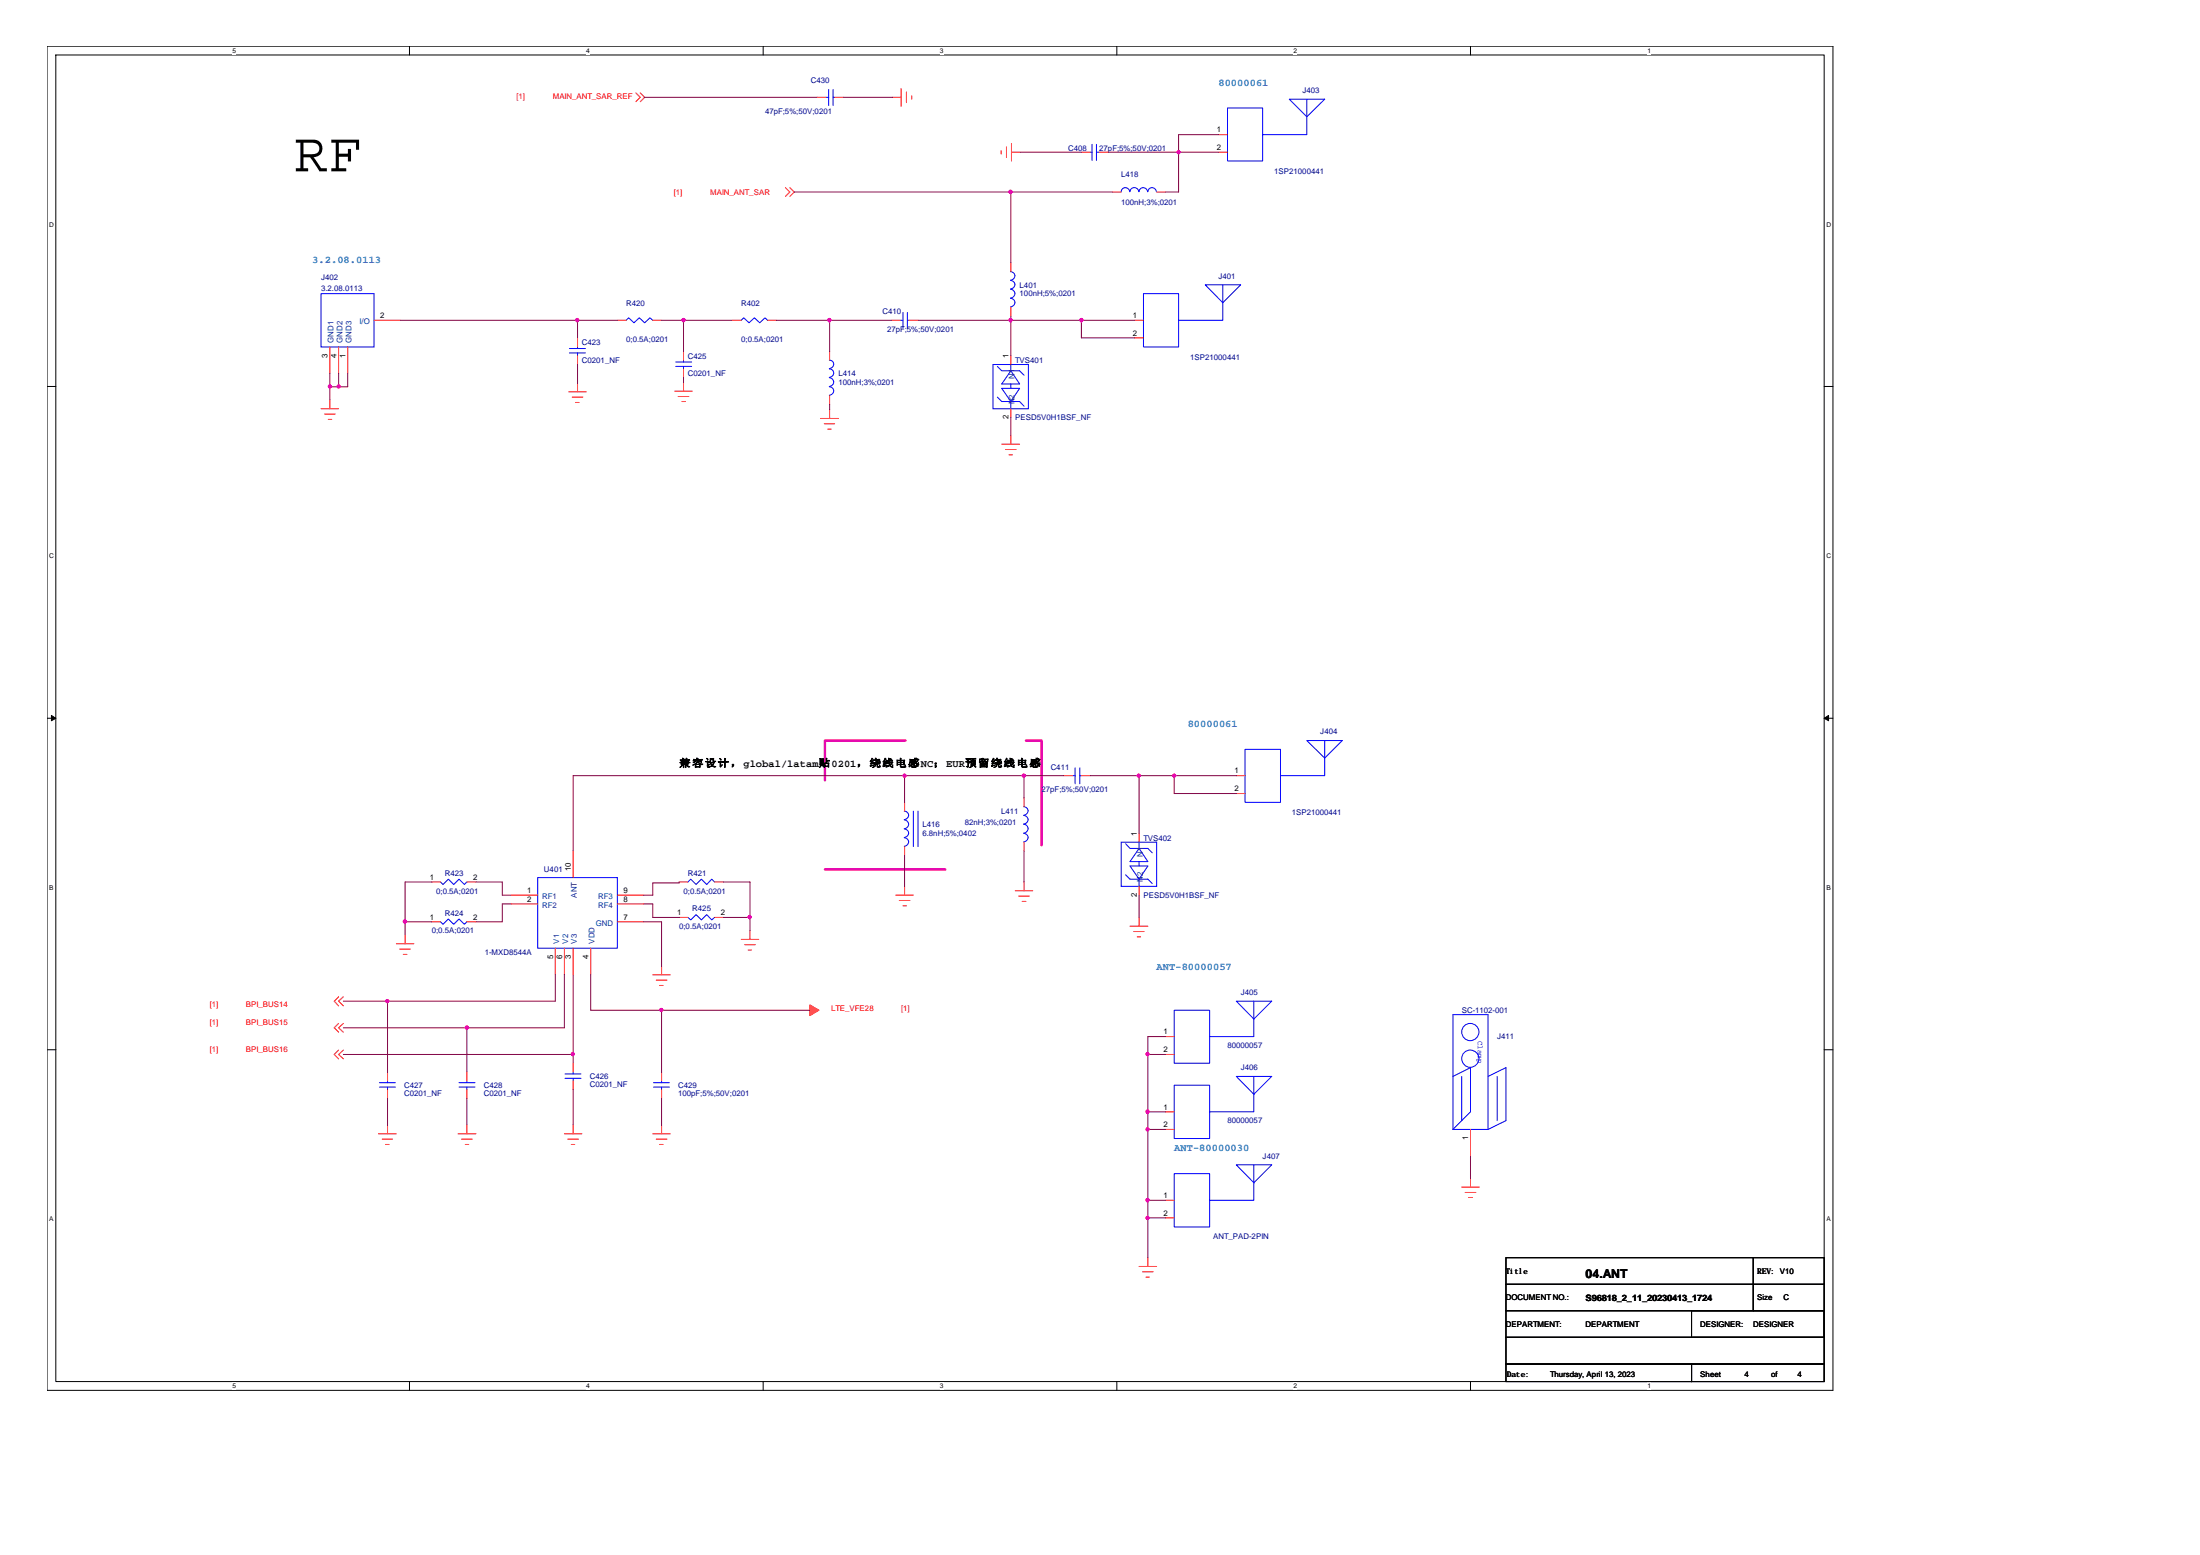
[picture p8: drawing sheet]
<svg xmlns="http://www.w3.org/2000/svg" width="297mm" height="210mm" viewBox="0 0 297 210" stroke-linecap="round" stroke-linejoin="round" font-family="sans-serif">
<path d="M6.3 6.2h241.2v181.5h-241.2zM7.5 7.4h238.8v179.1h-238.8z" fill="none" stroke="#000" stroke-width=".14"/>
<g fill="#fff">
<path d="M31.4 6.4h.5v1h-.5z"/>
<path d="M31.4 186.6h.5v1h-.5z"/>
</g>
<path d="M55.3 6.2v1.2M55.3 186.5v1.2" fill="none" stroke="#000" stroke-width=".14"/>
<g fill="#fff">
<path d="M79.2 6.4h.4v1h-.4z"/>
<path d="M79.2 186.6h.4v1h-.4z"/>
</g>
<path d="M103 6.2v1.2M103 186.5v1.2" fill="none" stroke="#000" stroke-width=".14"/>
<g fill="#fff">
<path d="M126.9 6.4h.5v1h-.5z"/>
<path d="M126.9 186.6h.5v1h-.5z"/>
</g>
<path d="M150.8 6.2v1.2M150.8 186.5v1.2" fill="none" stroke="#000" stroke-width=".14"/>
<g fill="#fff">
<path d="M174.7 6.4h.4v1h-.4z"/>
<path d="M174.7 186.6h.4v1h-.4z"/>
</g>
<path d="M198.5 6.2v1.2M198.5 186.5v1.2" fill="none" stroke="#000" stroke-width=".14"/>
<g fill="#fff">
<path d="M222.4 6.4h.5v1h-.5z"/>
<path d="M222.4 186.6h.5v1h-.5z"/>
<path d="M6.6 29.8h.6v1h-.6z"/>
<path d="M246.6 29.8h.6v1h-.6z"/>
<path d="M6.6 74.5h.6v1h-.6z"/>
<path d="M246.6 74.5h.6v1h-.6z"/>
</g>
<path d="M6.4 52.2h1.1M246.3 52.2h1.2" fill="none" stroke="#000" stroke-width=".14"/>
<g fill="#fff">
<path d="M6.6 119.3h.6v1h-.6z"/>
<path d="M246.6 119.3h.5v1h-.5z"/>
</g>
<path d="M6.4 97h1.1M246.3 97h1.2" fill="none" stroke="#000" stroke-width=".14"/>
<path d="M6.9 96.6l.6 .4-.6 .3zM246.3 97l.6-.4v.7z" fill="#000" stroke="#000" stroke-width=".14"/>
<g fill="#fff">
<path d="M6.6 164.1h.6v1h-.6z"/>
<path d="M246.6 164.1h.5v1h-.5z"/>
</g>
<path d="M6.4 141.7h1.1M246.3 141.7h1.2M203.3 169.8h33.4v3.6h-33.4zM203.3 173.4h33.4v3.5h-33.4zM203.3 176.9h43v3.6h-43zM228.4 176.9h17.9v3.6h-17.9zM236.7 169.8h9.6v3.6h-9.6zM236.7 173.4h9.6v3.5h-9.6zM203.3 184.1h25.1v2.4h-25.1zM203.3 180.5h43v3.6h-43zM228.4 184.1h17.9v2.4h-17.9z" fill="none" stroke="#000" stroke-width=".14"/>
<path d="M111.4 100h29.2v17.4h-29.2z" fill="none" stroke="#f0f" stroke-width=".34" stroke-dasharray="16.3 16.3"/>
<g fill="none" stroke="#f00" stroke-width=".14">
<path d="M85.9 12.5l.5 .6-.5 .6M86.4 12.5l.6 .6-.6 .6M110.3 13.1h1.2M112.7 13.1h1.2M120.5 13.1h1.2M121.7 12v2.4M122.4 12.4v1.5M123.1 12.9v.5M135.9 19.8v1.5M136.6 19.4v2.3M164.5 18.2h1.2M106 25.3l.6 .6-.6 .6"/>
<path d="M106.6 25.3l.6 .6-.6 .6M135.2 20.3v.5M136.5 35.5v1.2M136.6 20.5h1.2M146 20.5h1.2M148.4 20.5h1.2M150.2 25.9h1.2M156.2 25.9h1.2M164.5 20.5h1.2M43.3 55.2h2.4M43.8 55.9h1.5M44.3 56.6h.5"/>
<path d="M44.5 54v1.2M44.5 46.8v3.6M45.7 46.8v3.6M46.9 46.8v3.6M50.5 43.2h3.6M76.8 52.9h2.4M77.3 53.6h1.4M77.7 54.3h.5M78 51.7v1.2M78 45.6v1.2M78 48v1.2M83.4 43.2h1.1"/>
<path d="M88.1 43.2h1.2M91.1 52.8h2.4M91.6 53.5h1.4M92.1 54.2h.4M92.3 51.6v1.2M92.3 47.4v1.2M92.3 49.8v1.2M98.8 43.2h1.3M103.6 43.2h1.2M110.8 56.5h2.4M111.3 57.2h1.4M111.8 57.9h.4"/>
<path d="M112 55.3v1.2M112 47.4v1.2M112 53.4v1.2M120.4 43.2h1.1M122.7 43.2h1.3M135.3 60h2.4M136.5 58.8v1.2M136.5 41.5v1.1M136.5 48v1.2M136.5 55.2v1.2M153.2 43.2h1.2M153.2 45.6h1.2"/>
<path d="M135.8 60.7h1.4M136.2 61.4h.5M58.3 119.1h1.2M63 119.1h1.3M77.4 114.9v3.6M91.7 119.1h1.2M96.5 119.1h1.2M122.1 119.6v1.2M122.1 108.3v1.2M122.1 114.3v1.2M138.3 119.1v1.1M138.3 107.7v1.2"/>
<path d="M138.3 113.7v1.2M143.6 104.7h1.2M146 104.7h1.2M153.8 112.5v1.2M153.8 119.6v1.2M166.9 104.7h1.2M166.9 107.1h1.2M45.7 134.5l-.6 .6 .6 .7M45.7 138.1l-.6 .6 .6 .6M46.4 134.5l-.7 .6 .7 .7M46.4 138.1l-.7 .6 .7 .6M53.5 127.4h2.4"/>
<path d="M54 128.1h1.4M54.4 128.8h.5M54.7 126.2v1.2M58.3 124.4h1.2M63 124.4h1.3M69 120.8h3.6M69 122h3.6M75 128v3.6M76.2 128v3.6M77.4 128v3.6M79.8 128v3.6M83.4 124.4h3.5"/>
<path d="M83.4 122h3.5M83.4 120.8h3.5M88.1 131.6h2.4M88.6 132.3h1.4M89.1 133h.4M89.3 130.4v1.2M91.7 123.8h1.2M96.5 123.8h1.2M100.1 126.8h2.3M100.5 127.5h1.5M101 128.2h.5M101.3 125.6v1.2"/>
<path d="M120.9 120.8h2.4M121.4 121.6h1.5M121.9 122.3h.5M137.1 120.2h2.3M137.5 121h1.5M138 121.7h.5M152.6 125h2.4M153.1 125.7h1.4M153.5 126.5h.5M153.8 123.8v1.2M157.4 139.9h1.1M45.7 141.7l-.6 .6 .6 .6"/>
<path d="M46.4 141.7l-.7 .6 .7 .6M51.1 153h2.4M51.6 153.8h1.4M52.1 154.5h.4M52.3 151.9v1.1M52.3 144.7v1.2M52.3 147.1v1.2M61.8 153h2.5M62.3 153.8h1.5M62.8 154.5h.5M63 151.9v1.1M63 144.7v1.2"/>
<path d="M63 147.1v1.2M76.2 153h2.4M76.7 153.8h1.4M77.1 154.5h.5M77.4 151.9v1.1M77.4 143.5v1.2M77.4 145.9v1.2M88.1 153h2.4M88.6 153.8h1.4M89.1 154.5h.4M89.3 151.9v1.1M89.3 144.7v1.2"/>
<path d="M89.3 147.1v1.2M157.4 142.3h1.1M157.4 150.1h1.1M157.4 152.5h1.1M198.5 159v1.2M198.5 152.5v3.6M153.8 171h2.4M154.3 171.7h1.4M154.7 172.4h.5M155 169.8v1.2M157.4 162h1.1M157.4 164.4h1.1"/>
<path d="M197.4 160.2h2.3M197.8 161h1.5M198.3 161.6h.5"/>
</g>
<path d="M109.3 135.7l1.3 .7-1.3 .7z" fill-rule="evenodd" fill="#f00" stroke="#f00" stroke-width=".14"/>
<g fill="none" stroke="#00f" stroke-width=".14">
<path d="M111.5 13.1h.4M111.9 12.1v2.1M112.5 12.1v2.1M112.5 13.1h.2M147.4 19.5v2.1M148 19.5v2.1M165.7 18.2h.1M174.1 13.4h4.8l-2.5 2.4zM176.4 13.4v4.8h-5.9v-3.6h-4.8v7.1h4.8v-3.5M43.3 39.6h7.2v7.2h-7.2zM136.4 36.7a.57 .57 0 0 1 .6 .5 .57 .57 0 0 1-.6 .6M136.4 37.9a.57 .57 0 0 1 .6 .5 .57 .57 0 0 1-.6 .6"/>
<path d="M136.4 39a.59 .59 0 0 1 .6 .6 .59 .59 0 0 1-.6 .6M147.2 20.5h.2M148 20.5h.4M152.5 25.9a.57 .57 0 0 0-.5-.6 .57 .57 0 0 0-.6 .6M153.8 25.9a.59 .59 0 0 0-.6-.6 .59 .59 0 0 0-.6 .6M154.9 25.9a.57 .57 0 0 0-.5-.6 .57 .57 0 0 0-.6 .6M156.1 25.9a.57 .57 0 0 0-.5-.6 .57 .57 0 0 0-.6 .6M162.7 38.5h4.8l-2.4 2.4zM165.1 38.5v4.7h-6v-3.6h-4.7v7.2h4.7v-3.6M76.9 47.6h2.1M76.9 47h2.1M78 46.8v.2"/>
<path d="M78 47.6v.4M84.5 43.2l.4-.3 .7 .7 .7-.7 .7 .7 .8-.7 .3 .3M91.2 49.5h2.2M91.2 48.9h2.2M92.3 48.6v.3M92.3 49.5v.3M100.1 43.2l.3-.3 .7 .7 .8-.7 .7 .7 .7-.7 .3 .3M112 48.6a.57 .57 0 0 1 .6 .6 .57 .57 0 0 1-.6 .6M112 49.8a.57 .57 0 0 1 .6 .6 .57 .57 0 0 1-.6 .5M112 51a.59 .59 0 0 1 .6 .6 .59 .59 0 0 1-.6 .6M112 52.2a.57 .57 0 0 1 .6 .6 .57 .57 0 0 1-.6 .6M121.5 43.2h.4"/>
<path d="M121.9 42.2v2.1M122.5 42.2v2.1M122.5 43.2h.2M134.1 49.2h4.8v6h-4.8zM134.7 53.6l.6 .6h2.4l.6 .6M134.7 49.5l.6 .6h2.4l.6 .5M135.3 52.4h2.4l-1.2 1.8zM136.4 40.3a.57 .57 0 0 1 .6 .5 .57 .57 0 0 1-.6 .6M136.5 49.2v.9l1.2 1.7h-2.4l1.2-1.7M136.5 54.2v1M136.5 51.8v.6M154.4 43.2h.1"/>
<path d="M176.4 100h4.8l-2.3 2.3zM178.9 100v4.7h-6v-3.6h-4.8v7.2h4.8v-3.6M59.5 119.1l.3 .3 .7-.7 .8 .7 .7-.7 .7 .7 .3-.3M72.6 118.5h10.8v9.5h-10.8zM92.9 119.1l.4-.4 .7 .7 .7-.7 .7 .7 .7-.7 .4 .4M122.1 109.5a.57 .57 0 0 1 .6 .6 .57 .57 0 0 1-.6 .5M122.1 110.7a.59 .59 0 0 1 .6 .6 .59 .59 0 0 1-.6 .6M122.1 111.9a.57 .57 0 0 1 .6 .6 .57 .57 0 0 1-.6 .5M122.1 113.1a.57 .57 0 0 1 .6 .6 .57 .57 0 0 1-.6 .5M123.3 109.5v4.8M124 109.5v4.8M138.2 108.9a.57 .57 0 0 1 .6 .6 .57 .57 0 0 1-.6 .5"/>
<path d="M138.2 110.1a.57 .57 0 0 1 .6 .6 .57 .57 0 0 1-.6 .5M138.2 111.3a.59 .59 0 0 1 .6 .6 .59 .59 0 0 1-.6 .6M138.2 112.5a.57 .57 0 0 1 .6 .6 .57 .57 0 0 1-.6 .5M144.8 104.7h.4M145.2 103.6v2.2M145.8 103.6v2.2M145.8 104.7h.2M151.4 113.7h4.8v5.9h-4.8zM152 118.1l.6 .6h2.4l.6 .6M152 113.9l.6 .6h2.4l.6 .6M152.6 116.9h2.4l-1.2 1.8zM153.8 118.7v.9"/>
<path d="M153.8 116.3v.6M153.8 113.7v.8l1.2 1.8h-2.4l1.2-1.8M168.1 104.7h.1M59.5 124.4l.3 .4 .7-.7 .8 .7 .7-.7 .7 .7 .3-.4M92.9 123.8l.4 .4 .7-.7 .7 .7 .7-.7 .7 .7 .4-.4M158.5 139.9h.1M166.9 135.1h4.8l-2.4 2.5zM169.3 135.1v4.8h-6v-3.5h-4.8v7.1h4.8v-3.6M51.2 146.7h2.2M51.2 146.1h2.2M52.3 145.9v.2M52.3 146.7v.4"/>
<path d="M62 146.7h2.1M62 146.1h2.1M63 145.9v.2M63 146.7v.4M76.3 145.6h2.1M76.3 145h2.1M77.4 144.7v.3M77.4 145.6v.3M88.2 146.7h2.2M88.2 146.1h2.2M89.3 145.9v.2M89.3 146.7v.4"/>
<path d="M158.5 150.1h.1M166.9 145.3h4.8l-2.4 2.4zM166.9 157.2h4.8l-2.4 2.5zM169.3 145.3v4.8h-6v-3.6h-4.8v7.2h4.8v-3.6M169.3 157.2v4.8h-6v-3.6h-4.8v7.2h4.8v-3.6M196.2 152.5v-15.5h4.7v15.5M196.2 152.5h4.7M196.2 145.3l2.3-1.2v6l-2.3 2.4M197.4 145.3v6M200.9 145.3l2.4-1.2v7.2l-2.4 1.2M202.1 145.3v6M158.5 162h.1"/>
<circle cx="198.5" cy="139.3" r="1.17"/>
<circle cx="198.5" cy="142.9" r="1.17"/>
</g>
<g fill="none" stroke="#800040" stroke-width=".14">
<path d="M87 13.1h23.3M113.9 13.1h6.6M164.5 18.2h-5.4v2.3M107.2 25.9h29.3M136.5 25.9v9.6M136.5 25.9h13.7M137.8 20.5h8.2M149.6 20.5h9.5M159.1 20.5v5.4h-1.7M159.1 20.5h5.4M44.5 50.4v1.8M44.5 52.2v1.8"/>
<path d="M44.5 52.2h1.2M45.7 50.4v1.8M46.9 50.4v1.8h-1.2M54.1 43.2h23.9M78 49.2v2.5M78 43.2v2.4M78 43.2h5.4M89.3 43.2h3M92.3 51v.6M92.3 43.2v4.2M92.3 43.2h6.5M104.8 43.2h7.2"/>
<path d="M112 54.6v.7M112 43.2v4.2M112 43.2h8.4M124 43.2h12.5M136.5 42.6v.6M136.5 43.2v4.8M136.5 43.2h9.5M136.5 56.4v2.4M146 43.2h7.2M146 43.2v2.4h7.2M58.3 119.1h-3.6v5.3M64.3 119.1h3.5v1.7h1.2"/>
<path d="M91.7 119.1v.1h-3.6v1.6h-1.2M97.7 119.1h3.6v4.7M122.1 104.7v3.6M122.1 104.7h16.2M122.1 115.5v4.1M122.1 104.7h-44.7v10.2M138.3 104.7h5.3M138.3 104.7v3M138.3 114.9v4.2M147.2 104.7h6.6M153.8 104.7v7.8M153.8 104.7h4.7"/>
<path d="M166.9 104.7h-8.4v2.4h8.4M46.4 138.7h16.6M46.4 135.1h5.9M52.3 135.1v9.6M54.7 124.4v1.8M54.7 124.4h3.6M63 138.7v6M69 122h-1.2v2.4h-3.5M75 131.6v3.5h-22.7M76.2 131.6v7.1h-13.2M77.4 131.6v10.7M79.8 131.6v4.8h9.5"/>
<path d="M86.9 122h1.2v1.8h3.6M86.9 124.4h2.4v6M89.3 136.4h20M89.3 136.4v8.3M97.7 123.8h3.6M101.3 123.8v1.8M153.8 120.8v3M157.4 139.9h-2.4v2.4M46.4 142.3h31M52.3 148.3v3.6M63 148.3v3.6M77.4 142.3v1.2"/>
<path d="M77.4 147.1v4.8M89.3 148.3v3.6M155 142.3v7.8M155 150.1v2.4M155 152.5v9.5M155 142.3h2.4M155 150.1h2.4M155 152.5h2.4M198.5 156.1v2.9M155 162v2.4M155 164.4v5.4M155 162h2.4"/>
<path d="M155 164.4h2.4"/>
</g>
<g fill="#f0f" stroke="#f0f" stroke-width=".14">
<path d="M77.8 43h.3v.2v.2h-.2h-.1z" fill-rule="evenodd"/>
<path d="M154.8 149.9h.3l.1 .1-.1 .2-.2 .1-.1-.1z" fill-rule="evenodd"/>
<path d="M154.8 142.1h.3l.1 .2-.1 .1-.2 .1-.1-.1z" fill-rule="evenodd"/>
<path d="M154.8 161.8h.3l.1 .2-.1 .2h-.2h-.1z" fill-rule="evenodd"/>
<path d="M154.8 152.3h.3l.1 .2-.1 .1-.2 .1-.1-.1z" fill-rule="evenodd"/>
<path d="M154.8 164.2h.3l.1 .2-.1 .1-.2 .1-.1-.1z" fill-rule="evenodd"/>
<path d="M92.1 43h.3l.1 .2-.1 .2h-.1h-.2z" fill-rule="evenodd"/>
<path d="M136.3 25.7h.3l.1 .2-.1 .2h-.2h-.1z" fill-rule="evenodd"/>
<path d="M111.8 43h.3l.1 .2-.1 .2h-.1h-.2z" fill-rule="evenodd"/>
<path d="M159 20.4h.3v.1v.2l-.2 .1-.1-.1z" fill-rule="evenodd"/>
<path d="M138.1 104.6h.3l.1 .1-.1 .1-.2 .1-.1-.1z" fill-rule="evenodd"/>
<path d="M122 104.6h.3v.1v.1l-.2 .1-.1-.1z" fill-rule="evenodd"/>
<path d="M136.3 43h.3l.1 .2-.1 .2h-.2h-.1z" fill-rule="evenodd"/>
<path d="M54.5 124.2h.3l.1 .2-.1 .1-.1 .1-.2-.1z" fill-rule="evenodd"/>
<path d="M101.1 123.6h.3v.2v.1l-.2 .1-.1-.1z" fill-rule="evenodd"/>
<path d="M52.1 135h.3l.1 .1-.1 .2-.1 .1-.2-.1z" fill-rule="evenodd"/>
<path d="M89.1 136.2h.3l.1 .1-.1 .2h-.1h-.2z" fill-rule="evenodd"/>
<path d="M62.9 138.5h.3v.2v.2l-.2 .1-.1-.1z" fill-rule="evenodd"/>
<path d="M77.2 142.1h.3l.1 .2-.1 .1-.2 .1-.1-.1z" fill-rule="evenodd"/>
<path d="M153.6 104.6h.3l.1 .1-.1 .1-.1 .1-.2-.1z" fill-rule="evenodd"/>
<path d="M158.4 104.6h.3v.1v.1l-.2 .1-.1-.1z" fill-rule="evenodd"/>
<path d="M145.9 43h.2l.1 .2-.1 .2h-.1h-.1z" fill-rule="evenodd"/>
<path d="M45.6 52h.3v.2v.1l-.2 .1-.1-.1z" fill-rule="evenodd"/>
<path d="M44.4 52h.3v.2v.1l-.2 .1-.1-.1z" fill-rule="evenodd"/>
<path d="M77.8 43h.3v.2v.2h-.2h-.1z" fill-rule="evenodd"/>
<path d="M154.8 149.9h.3l.1 .1-.1 .2-.2 .1-.1-.1z" fill-rule="evenodd"/>
<path d="M154.8 142.1h.3l.1 .2-.1 .1-.2 .1-.1-.1z" fill-rule="evenodd"/>
<path d="M154.8 161.8h.3l.1 .2-.1 .2h-.2h-.1z" fill-rule="evenodd"/>
<path d="M154.8 152.3h.3l.1 .2-.1 .1-.2 .1-.1-.1z" fill-rule="evenodd"/>
<path d="M154.8 164.2h.3l.1 .2-.1 .1-.2 .1-.1-.1z" fill-rule="evenodd"/>
<path d="M92.1 43h.3l.1 .2-.1 .2h-.1h-.2z" fill-rule="evenodd"/>
<path d="M136.3 25.7h.3l.1 .2-.1 .2h-.2h-.1z" fill-rule="evenodd"/>
<path d="M111.8 43h.3l.1 .2-.1 .2h-.1h-.2z" fill-rule="evenodd"/>
<path d="M159 20.4h.3v.1v.2l-.2 .1-.1-.1z" fill-rule="evenodd"/>
<path d="M138.1 104.6h.3l.1 .1-.1 .1-.2 .1-.1-.1z" fill-rule="evenodd"/>
<path d="M122 104.6h.3v.1v.1l-.2 .1-.1-.1z" fill-rule="evenodd"/>
<path d="M136.3 43h.3l.1 .2-.1 .2h-.2h-.1z" fill-rule="evenodd"/>
<path d="M54.5 124.2h.3l.1 .2-.1 .1-.1 .1-.2-.1z" fill-rule="evenodd"/>
<path d="M101.1 123.6h.3v.2v.1l-.2 .1-.1-.1z" fill-rule="evenodd"/>
<path d="M52.1 135h.3l.1 .1-.1 .2-.1 .1-.2-.1z" fill-rule="evenodd"/>
<path d="M89.1 136.2h.3l.1 .1-.1 .2h-.1h-.2z" fill-rule="evenodd"/>
<path d="M62.9 138.5h.3v.2v.2l-.2 .1-.1-.1z" fill-rule="evenodd"/>
<path d="M77.2 142.1h.3l.1 .2-.1 .1-.2 .1-.1-.1z" fill-rule="evenodd"/>
<path d="M153.6 104.6h.3l.1 .1-.1 .1-.1 .1-.2-.1z" fill-rule="evenodd"/>
<path d="M158.4 104.6h.3v.1v.1l-.2 .1-.1-.1z" fill-rule="evenodd"/>
<path d="M145.9 43h.2l.1 .2-.1 .2h-.1h-.1z" fill-rule="evenodd"/>
<path d="M45.6 52h.3v.2v.1l-.2 .1-.1-.1z" fill-rule="evenodd"/>
<path d="M44.4 52h.3v.2v.1l-.2 .1-.1-.1z" fill-rule="evenodd"/>
</g>
<text font-size="7.6" x="39.8" y="23.1">RF</text>
<text font-size="1.7" x="214.1" y="172.5">04.ANT</text>
<g font-size="1.4" fill="#0080bf">
<text x="164.5" y="11.6">80000061</text>
<text x="42.2" y="35.4">3.2.08.0113</text>
<text x="160.4" y="98.1">80000061</text>
<text x="156.2" y="131">ANT-80000057</text>
<text x="158.5" y="155.4">ANT-80000030</text>
</g>
<text font-size="1.4" x="91.7" y="103.5">兼容设计，global/latam贴0201，绕线电感NC；EUR预留绕线电感</text>
<text font-size="1.2" x="214.1" y="175.7">S96818_2_11_20230413_1724</text>
<g font-size="1.1" fill="#000080">
<text x="109.5" y="11.1">C430</text>
<text x="103.3" y="15.3">47pF;5%;50V;0201</text>
<text x="175.9" y="12.6">J403</text>
<text x="144.2" y="20.3">C408</text>
<text x="148.4" y="20.3">27pF;5%;50V;0201</text>
<text x="151.4" y="23.9">L418</text>
<text x="172" y="23.4">1SP21000441</text>
<text x="151.4" y="27.6">100nH;3%;0201</text>
<text x="43.3" y="37.8">J402</text>
<text x="43.3" y="39.2">3.2.08.0113</text>
<text x="84.5" y="41.2">R420</text>
<text x="100.1" y="41.2">R402</text>
<text x="137.7" y="38.8">L401</text>
<text x="137.7" y="40">100nH;5%;0201</text>
<text x="164.5" y="37.6">J401</text>
<text x="78.6" y="46.6">C423</text>
<text x="84.5" y="46.1">0;0.5A;0201</text>
<text x="100.1" y="46.1">0;0.5A;0201</text>
<text x="119.2" y="42.4">C410</text>
<text x="119.8" y="44.8">27pF;5%;50V;0201</text>
<text x="78.6" y="49">C0201_NF</text>
<text x="92.9" y="48.4">C425</text>
<text x="92.9" y="50.8">C0201_NF</text>
<text x="113.2" y="50.8">L414</text>
<text x="113.2" y="52">100nH;3%;0201</text>
<text x="137.1" y="49">TVS401</text>
<text x="160.7" y="48.5">1SP21000441</text>
<text x="137.1" y="56.7">PESD5V0H1BSF_NF</text>
<text x="178.3" y="99.1">J404</text>
<text x="140.6" y="106.9">27pF;5%;50V;0201</text>
<text x="141.9" y="103.9">C411</text>
<text x="124.5" y="111.6">L416</text>
<text x="124.5" y="112.9">6.8nH;5%;0402</text>
<text x="130.3" y="111.3">82nH;3%;0201</text>
<text x="135.2" y="109.9">L411</text>
<text x="154.4" y="113.5">TVS402</text>
<text x="174.4" y="110">1SP21000441</text>
<text x="60.1" y="118.2">R423</text>
<text x="73.4" y="117.7">U401</text>
<text x="92.9" y="118.2">R421</text>
<text x="58.3" y="126">0;0.5A;0201</text>
<text x="58.9" y="120.6">0;0.5A;0201</text>
<text x="60.1" y="123.6">R424</text>
<text x="91.7" y="125.4">0;0.5A;0201</text>
<text x="92.3" y="120.6">0;0.5A;0201</text>
<text x="93.5" y="123">R425</text>
<text x="154.4" y="121.2">PESD5V0H1BSF_NF</text>
<text x="65.4" y="129">1-MXD8544A</text>
<text x="167.5" y="134.3">J405</text>
<text x="197.4" y="136.8">SC-1102-001</text>
<text x="165.7" y="141.5">80000057</text>
<text x="202.1" y="140.3">J411</text>
<text x="54.6" y="146.9">C427</text>
<text x="54.6" y="148">C0201_NF</text>
<text x="65.3" y="146.9">C428</text>
<text x="65.3" y="148">C0201_NF</text>
<text x="79.6" y="145.7">C426</text>
<text x="79.6" y="146.7">C0201_NF</text>
<text x="91.6" y="146.9">C429</text>
<text x="91.6" y="148">100pF;5%;50V;0201</text>
<text x="167.5" y="144.5">J406</text>
<text x="165.7" y="151.7">80000057</text>
<text x="170.5" y="156.4">J407</text>
<text x="163.8" y="167.3">ANT_PAD-2PIN</text>
</g>
<g font-size="1.1" fill="#f00">
<text x="69.7" y="13.3">[1]</text>
<text x="74.6" y="13.3">MAIN_ANT_SAR_REF</text>
<text x="91" y="26.3">[1]</text>
<text x="95.9" y="26.3">MAIN_ANT_SAR</text>
<text x="28.3" y="135.9">[1]</text>
<text x="33.2" y="135.9">BPI_BUS14</text>
<text x="112.2" y="136.5">LTE_VFE28</text>
<text x="121.7" y="136.5">[1]</text>
<text x="28.3" y="138.4">[1]</text>
<text x="28.3" y="142">[1]</text>
<text x="33.2" y="138.4">BPI_BUS15</text>
<text x="33.2" y="142">BPI_BUS16</text>
</g>
<g font-size="1.1">
<text x="164.3" y="17.9">1</text>
<text x="164.3" y="20.2">2</text>
<text x="51.4" y="42.9">2</text>
<text x="153" y="42.9">1</text>
<text x="153" y="45.3">2</text>
<text x="44.2" y="48.3" transform="rotate(-90 44.2 48.3)">3</text>
<text x="45.4" y="48.3" transform="rotate(-90 45.4 48.3)">4</text>
<text x="46.7" y="48.3" transform="rotate(-90 46.7 48.3)">1</text>
<text x="136.2" y="48.4" transform="rotate(-90 136.2 48.4)">1</text>
<text x="136.2" y="56.6" transform="rotate(-90 136.2 56.6)">2</text>
<text x="166.7" y="104.4">1</text>
<text x="166.7" y="106.8">2</text>
<text x="153.5" y="112.8" transform="rotate(-90 153.5 112.8)">1</text>
<text x="58" y="118.8">1</text>
<text x="63.9" y="118.8">2</text>
<text x="77.1" y="117.6" transform="rotate(-90 77.1 117.6)">10</text>
<text x="58" y="124.1">1</text>
<text x="63.9" y="124.1">2</text>
<text x="71.2" y="120.5">1</text>
<text x="71.2" y="121.7">2</text>
<text x="84.2" y="124.1">7</text>
<text x="84.2" y="121.7">8</text>
<text x="84.2" y="120.5">9</text>
<text x="91.4" y="123.5">1</text>
<text x="97.3" y="123.5">2</text>
<text x="153.5" y="121.1" transform="rotate(-90 153.5 121.1)">2</text>
<text x="74.7" y="129.4" transform="rotate(-90 74.7 129.4)">5</text>
<text x="75.9" y="129.4" transform="rotate(-90 75.9 129.4)">6</text>
<text x="77.1" y="129.4" transform="rotate(-90 77.1 129.4)">3</text>
<text x="79.5" y="129.4" transform="rotate(-90 79.5 129.4)">4</text>
<text x="157.1" y="139.6">1</text>
<text x="157.1" y="142">2</text>
<text x="157.1" y="149.8">1</text>
<text x="157.1" y="152.2">2</text>
<text x="198.2" y="153.9" transform="rotate(-90 198.2 153.9)">1</text>
<text x="157.1" y="161.7">1</text>
<text x="157.1" y="164.1">2</text>
<text x="203.3" y="171.9">Title</text>
<text x="237.2" y="171.9">REV: V10</text>
<text x="203.3" y="175.5">DOCUMENT NO.:</text>
<text x="203.3" y="179.1">DEPARTMENT:</text>
<text x="214.1" y="179.1">DEPARTMENT</text>
<text x="229.6" y="179.1">DESIGNER:</text>
<text x="236.7" y="179.1">DESIGNER</text>
<text x="237.2" y="175.5">Size</text>
<text x="240.8" y="175.5">C</text>
<text x="203.5" y="185.8">Date:</text>
<text x="209.3" y="185.8">Thursday, April 13, 2023</text>
<text x="229.6" y="185.8">Sheet</text>
<text x="235.5" y="185.8">4</text>
<text x="239.1" y="185.8">of</text>
<text x="242.7" y="185.8">4</text>
</g>
<g font-size="1.1" fill="#004080">
<text x="45" y="46.2" transform="rotate(-90 45 46.2)">GND1</text>
<text x="46.2" y="46.2" transform="rotate(-90 46.2 46.2)">GND2</text>
<text x="47.5" y="46.2" transform="rotate(-90 47.5 46.2)">GND3</text>
<text x="48.6" y="43.7">I/O</text>
<text x="137" y="51.2" transform="rotate(-90 137 51.2)">N1</text>
<text x="137" y="54.6" transform="rotate(-90 137 54.6)">N2</text>
<text x="154.3" y="119.1" transform="rotate(-90 154.3 119.1)">N2</text>
<text x="154.3" y="115.6" transform="rotate(-90 154.3 115.6)">N1</text>
<text x="73.2" y="121.3">RF1</text>
<text x="73.2" y="122.5">RF2</text>
<text x="77.9" y="121.2" transform="rotate(-90 77.9 121.2)">ANT</text>
<text x="80.4" y="124.9">GND</text>
<text x="80.8" y="122.5">RF4</text>
<text x="80.8" y="121.3">RF3</text>
<text x="75.5" y="127.4" transform="rotate(-90 75.5 127.4)">V1</text>
<text x="76.7" y="127.4" transform="rotate(-90 76.7 127.4)">V2</text>
<text x="77.9" y="127.4" transform="rotate(-90 77.9 127.4)">V3</text>
<text x="80.3" y="127.4" transform="rotate(-90 80.3 127.4)">VDD</text>
</g>
<text font-size="1.1" fill="#00f" x="199.5" y="140.5" transform="rotate(90 199.5 140.5)">Clamp</text>
<g font-size=".9">
<text x="31.4" y="7.2">5</text>
<text x="79.2" y="7.2">4</text>
<text x="126.9" y="7.2">3</text>
<text x="174.7" y="7.2">2</text>
<text x="222.4" y="7.2">1</text>
<text x="6.6" y="30.6">D</text>
<text x="246.6" y="30.6">D</text>
<text x="6.6" y="75.3">C</text>
<text x="246.6" y="75.3">C</text>
<text x="6.6" y="120.1">B</text>
<text x="246.6" y="120.1">B</text>
<text x="6.6" y="164.9">A</text>
<text x="246.6" y="164.9">A</text>
<text x="31.4" y="187.4">5</text>
<text x="79.2" y="187.4">4</text>
<text x="126.9" y="187.4">3</text>
<text x="174.7" y="187.4">2</text>
<text x="222.4" y="187.4">1</text>
</g>
</svg>
